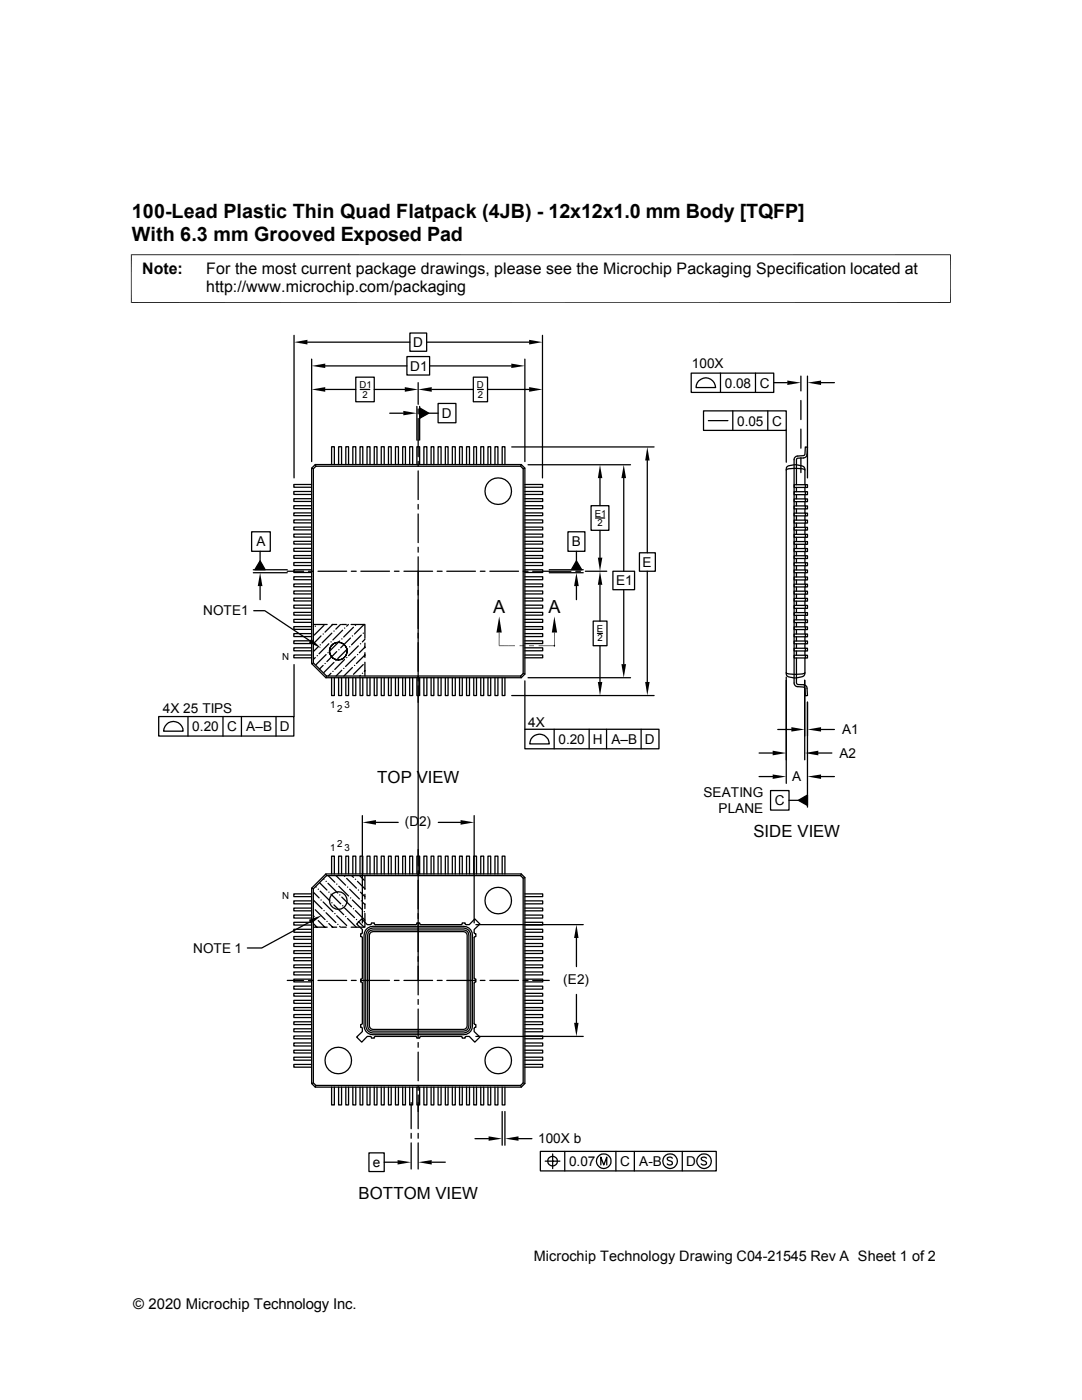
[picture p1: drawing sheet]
<svg xmlns="http://www.w3.org/2000/svg" width="216mm" height="279mm" viewBox="0 0 216 279" stroke-linecap="round" stroke-linejoin="round" font-family="sans-serif">
<g fill="none" stroke="#000" stroke-width=".25">
<path d="M58.7 66.9v28.5M61.3 68.3h20.5M62.2 71.7v20.4M64.9 77.7h6.1M64.9 73h16.3M71 75.3h3.7v4.9h-3.7zM71.9 77.7h1.9M74.7 77.7h6.1M81.2 71.2h4.5v3.6h-4.5zM81.8 66.5h3.3v3.6h-3.3zM83.4 76.4v4.3M85.1 68.3h20.5"/>
<path d="M85.7 73h16.3M86.1 77.7h8.3M94.4 75.3h2.9v4.9h-2.9zM95.3 77.7h1.1M97.3 77.7h8.3M104.7 71.7v20.4M108.2 66.9v28.5M137.9 74.5h16.5v3.8h-16.5zM139.4 76a1.96 1.96 0 0 1 2.2-.4 1.96 1.96 0 0 1 1.2 1.7h-3.9v-.4zM143.8 74.5v3.8M150.7 74.5v3.8M154.4 76.4h2.7"/>
<path d="M159.8 75.1v2.9M159.8 79.9v3.8M161.1 75.1v20.3M163.8 76.4h2.7M62.2 96.7h-3.6v.5h3.6M62.2 98.1h-3.6v.6h3.6M62.2 99.5h-3.6v.6h3.6M62.2 93.4l.3 .2M62.9 92.7h41.1l.7 .7v41.1l-.7 .8h-39l-2.8-2.9v-39zM62.9 92.7l.1 .3M63 93h40.9l.5 .6v40.8l-.5 .5h-38.7l-2.7-2.6v-38.7zM66.2 92.7v-3.5h.5v3.5"/>
<path d="M67.6 92.7v-3.5h.6v3.5M69 92.7v-3.5h.6v3.5M70.4 92.7v-3.5h.6v3.5M71.8 92.7v-3.5h.6v3.5M73.2 92.7v-3.5h.6v3.5M74.7 92.7v-3.5h.5v3.5M76.1 92.7v-3.5h.6v3.5M77.5 92.7v-3.5h.6v3.5M77.8 82.5h2.7M78.9 92.7v-3.5h.6v3.5M80.3 92.7v-3.5h.6v3.5M81.7 92.7v-3.5h.6v3.5"/>
<path d="M83.2 92.7v-3.5h.5v3.5M83.2 81.1v6.7M83.4 81.6v1M83.4 83.5v7.6M83.4 92.1v.9M83.4 94v5.7M83.7 81.4l1.9 1.1-1.9 1zM83.7 81.1v6.7M84.6 92.7v-3.5h.6v3.5M85.6 82.5h1.8M86 92.7v-3.5h.6v3.5M87.4 80.5h3.6v3.9h-3.6z"/>
<path d="M87.4 92.7v-3.5h.6v3.5M88.9 92.7v-3.5h.5v3.5M90.3 92.7v-3.5h.5v3.5M91.7 92.7v-3.5h.5v3.5M93.1 92.7v-3.5h.6v3.5M94.5 92.7v-3.5h.6v3.5M95.9 92.7v-3.5h.6v3.5M97.4 92.7v-3.5h.5v3.5M98.8 92.7v-3.5h.6v3.5M100.2 92.7v-3.5h.6v3.5M102.1 89.2h28.4M104 92.7l-.1 .3"/>
<path d="M104.7 99.5h3.6v.6h-3.6M104.7 98.1h3.6v.6h-3.6M104.7 96.7h3.6v.5h-3.6M104.7 93.4l-.3 .2M105.4 92.8h20.4M119.7 95.4v5.5M124.5 95.4v18.6M129.2 91.9v18.4M140.4 82h16.5v3.9h-16.5zM141.4 83.9h3.8M146.2 82v3.9M153.2 82v3.9"/>
<path d="M156.9 93.8l.5-.2 1.1-.1 1.6 .1 .5 .2M156.9 85.9v6.3M158.5 99.6h2.6v.5h-2.6zM158.5 98.1h2.6v.6h-2.6zM158.5 96.7h2.6v.6h-2.6zM158.9 98.7v.9zM158.9 97.3v.8zM158.9 96.7v-5l.3-.3h1.2a.73 .73 0 0 0 .6-.7l.1-1.5h-.4l-.2 1.6-1.3 .2a.72 .72 0 0 0-.7 .7v44.6a.72 .72 0 0 0 .7 .7l1.3 .2 .2 1.7 .4-.1-.1-1.4a.73 .73 0 0 0-.6-.7l-1.2-.1-.3-.3v-5M159.8 85.6v3.9M159.8 91.4v2.9M160.6 96.7l-.1-3.4a3.1 3.1 0 0 0-3.6 0v41.4a3.1 3.1 0 0 0 3.6 0l.1-3.4M160.6 97.3v.8"/>
<path d="M160.6 98.7v.9M160.7 96.7v.6M160.7 98.1v.6M160.7 99.6v.5M50.2 106.1h3.7v3.9h-3.7zM50.5 114.3h6.8M50.5 113.7h6.8M51.9 111.9l1 1.8h-2.1zM51.9 110v1.9M51.9 117v2.7M57.3 114h3.3M61.6 114h.9"/>
<path d="M62.2 100.9h-3.6v.6h3.6M62.2 102.4h-3.6v.5h3.6M62.2 103.8h-3.6v.6h3.6M62.2 105.2h-3.6v.5h3.6M62.2 106.6h-3.6v.6h3.6M62.2 108h-3.6v.6h3.6M62.2 109.4h-3.6v.6h3.6M62.2 110.9h-3.6v.5h3.6M62.2 112.3h-3.6v.6h3.6M62.2 113.7h-3.6v.6h3.6M62.2 115.1h-3.6v.6h3.6M62.2 116.5h-3.6v.6h3.6"/>
<path d="M62.2 117.9h-3.6v.6h3.6M62.2 119.4h-3.6v.5h3.6M63.5 114h5.7M70.1 114h1M72 114h5.7M78.7 114h.9M80.6 114h5.7M83.4 100.7v.9M83.4 102.6v5.7M83.4 109.2v1M83.4 111.1v87.4M87.2 114h1"/>
<path d="M89.2 114h5.7M95.8 114h1M97.7 114h5.8M104.4 114h1M104.7 119.4h3.6v.5h-3.6M104.7 117.9h3.6v.6h-3.6M104.7 116.5h3.6v.6h-3.6M104.7 115.1h3.6v.6h-3.6M104.7 113.7h3.6v.6h-3.6M104.7 112.3h3.6v.6h-3.6M104.7 110.9h3.6v.5h-3.6M104.7 109.4h3.6v.6h-3.6"/>
<path d="M104.7 108h3.6v.6h-3.6M104.7 106.6h3.6v.6h-3.6M104.7 105.2h3.6v.5h-3.6M104.7 103.8h3.6v.6h-3.6M104.7 102.4h3.6v.5h-3.6M104.7 100.9h3.6v.6h-3.6M106.3 114h7.6M109.6 114.3h6.8M109.6 113.7h6.8M113.3 106.1h3.4v3.9h-3.4zM114.9 114h.9M115 111.9l1.1 1.8h-2.1z"/>
<path d="M115 110v1.9M115 117v2.7M116.8 114h4.3M117.9 100.9h3.6v4.9h-3.6zM118.8 103.4h1.8M119.7 105.8v5.5M119.7 116.7v7.3M122.3 114h4.3v3.7h-4.3zM124.5 117.7v14.8M127.6 110.3h3.2v3.7h-3.2zM129.2 114v22.1M158.5 119.4h2.6v.6h-2.6z"/>
<path d="M158.5 118h2.6v.6h-2.6zM158.5 116.6h2.6v.5h-2.6zM158.5 115.1h2.6v.6h-2.6zM158.5 113.7h2.6v.6h-2.6zM158.5 112.3h2.6v.6h-2.6zM158.5 110.9h2.6v.6h-2.6zM158.5 109.5h2.6v.6h-2.6zM158.5 108.1h2.6v.5h-2.6zM158.5 106.6h2.6v.6h-2.6zM158.5 105.2h2.6v.6h-2.6zM158.5 103.8h2.6v.6h-2.6zM158.5 102.4h2.6v.6h-2.6z"/>
<path d="M158.5 101h2.6v.6h-2.6zM158.9 120v.8zM158.9 118.6v.8zM158.9 117.1v.9zM158.9 115.7v.9zM158.9 114.3v.8zM158.9 112.9v.8zM158.9 111.5v.8zM158.9 110.1v.8zM158.9 108.6v.9zM158.9 107.2v.9zM158.9 105.8v.8z"/>
<path d="M158.9 104.4v.8zM158.9 103v.8zM158.9 101.6v.8zM158.9 100.1v.9zM160.6 100.1v.9M160.6 101.6v.8M160.6 103v.8M160.6 104.4v.8M160.6 105.8v.8M160.6 107.2v.9M160.6 108.6v.9M160.6 110.1v.8"/>
<path d="M160.6 111.5v.8M160.6 112.9v.8M160.6 114.3v.8M160.6 115.7v.9M160.6 117.1v.9M160.6 118.6v.8M160.6 120v.8M160.7 101v.6M160.7 102.4v.6M160.7 103.8v.6M160.7 105.2v.6M160.7 106.6v.6"/>
<path d="M160.7 108.1v.5M160.7 109.5v.6M160.7 110.9v.6M160.7 112.3v.6M160.7 113.7v.6M160.7 115.1v.6M160.7 116.6v.5M160.7 118v.6M160.7 119.4v.6M50.6 121.9h2.2l9 6M58.7 132.6v10.4M62.2 120.8h-3.6v.6h3.6"/>
<path d="M62.2 122.2h-3.6v.6h3.6M62.2 123.6h-3.6v.6h3.6M62.2 125.1h-3.6v.5h3.6M62.2 126.4h-3.6v.6h3.6M62.2 127.9h-3.6v.5h3.6M62.2 129.3h-3.6v.6h3.6M62.2 130.7h-3.6v.6h3.6M62.5 132.3l-.2 .2M62.5 124.6h2.8M62.9 125h.1M62.9 131.2l-.4 .4M63.3 130.9h.1"/>
<path d="M63.5 129.1l-1 .9M63.9 128.7h.1M64.1 126.9l-1.6 1.6M64.5 126.5h.1M64.5 132.8l-.7 .7M64.6 124.8l-1.9 1.9M64.9 132.4h.1M65.1 130.6l-2 2M65.2 134.9l-.2 .4M65.4 130.3h.1M65.6 128.5l-1.9 2M66 128.1h.1"/>
<path d="M66 134.4l-.5 .5M66.2 135.3v3.5h.5v-3.5M66.2 126.4l-1.9 1.9M66.3 124.6h.9M66.4 124.6l-1.5 1.6M66.4 134h.1M66.6 125.9h.1M66.6 132.2l-2 2M67 131.8h.1M67.2 130l-2 2M67.6 135.3v3.5h.6v-3.5M67.6 129.7h.1"/>
<path d="M67.8 127.9l-2 2M67.9 124.6l-.9 1M68.2 124.6h.9M68.2 127.5h.1M68.2 133.8l-1.1 1.1M68.4 125.8l-2 1.9M68.6 133.4h.1M68.7 125.3h.1M68.7 131.6l-1.9 2M69 135.3v3.5h.6v-3.5M69.2 131.2h.1M69.3 129.5l-1.9 1.9"/>
<path d="M69.5 124.6l-.3 .4M69.8 129.1h.1M69.9 127.3l-1.9 2M70.1 124.6h2.7v2.8M70.3 126.9h.1M70.3 133.2l-1.7 1.7M70.4 135.3v3.5h.6v-3.5M70.5 125.2l-1.9 1.9M70.7 132.8h.1M70.9 124.8h.1M70.9 131.1l-1.9 1.9M71.3 130.6h.1"/>
<path d="M71.5 128.9l-1.9 2M71.8 135.3v3.5h.6v-3.5M71.9 128.5h.1M71.9 134.8l-.1 .1M72.1 126.7l-2 2M72.3 134.4h.1M72.5 126.4h.1M72.5 132.6l-2 2M72.6 124.6l-1.9 1.9M72.8 127.6l-.5 .5M72.8 129.2l-1.1 1.1M72.8 130.7l-1.7 1.7"/>
<path d="M72.8 133.9l-.1 .1M72.8 128.4v.9M72.8 130.3v.9M72.8 132.2v2.7M73.2 135.3v3.5h.6v-3.5M74.7 135.3v3.5h.5v-3.5M76.1 135.3v3.5h.6v-3.5M77.5 135.3v3.5h.6v-3.5M78.9 135.3v3.5h.6v-3.5M80.3 135.3v3.5h.6v-3.5M81.7 135.3v3.5h.6v-3.5M83.2 135.3v3.5h.5v-3.5"/>
<path d="M84.6 135.3v3.5h.6v-3.5M86 135.3v3.5h.6v-3.5M87.4 135.3v3.5h.6v-3.5M88.9 135.3v3.5h.5v-3.5M90.3 135.3v3.5h.5v-3.5M91.7 135.3v3.5h.5v-3.5M93.1 135.3v3.5h.6v-3.5M94.5 135.3v3.5h.6v-3.5M95.9 135.3v3.5h.6v-3.5M97.4 135.3v3.5h.5v-3.5M98.8 135.3v3.5h.6v-3.5M100.2 135.3v3.5h.6v-3.5"/>
<path d="M102.1 138.8h28.4M103.9 134.9l.1 .4M104.4 134.4l.3 .1M104.7 130.7h3.6v.6h-3.6M104.7 129.3h3.6v.6h-3.6M104.7 127.9h3.6v.5h-3.6M104.7 126.4h3.6v.6h-3.6M104.7 125.1h3.6v.5h-3.6M104.7 123.6h3.6v.6h-3.6M104.7 122.2h3.6v.6h-3.6M104.7 120.8h3.6v.6h-3.6M104.7 135.9v9.6"/>
<path d="M105.4 135.3h20.4M110.6 128.9h.1M118.4 124h2.7v4.9h-2.7zM119.2 126.4h1M119.7 128.9v7.2M156.9 134.2l.5 .3 1.1 .1 1.6-.1 .5-.3M156.9 135.1v21.2M158.5 130.8h2.6v.5h-2.6zM158.5 129.4h2.6v.5h-2.6zM158.5 127.9h2.6v.6h-2.6zM158.5 126.5h2.6v.6h-2.6zM158.5 125.1h2.6v.5h-2.6z"/>
<path d="M158.5 123.7h2.6v.5h-2.6zM158.5 122.3h2.6v.5h-2.6zM158.5 120.8h2.6v.6h-2.6zM158.9 129.9v.9zM158.9 128.5v.9zM158.9 127.1v.8zM158.9 125.6v.9zM158.9 124.2v.9zM158.9 122.8v.9zM158.9 121.4v.9zM160.6 135.8v15.8M160.6 121.4v.9"/>
<path d="M160.6 122.8v.9M160.6 124.2v.9M160.6 125.6v.9M160.6 127.1v.8M160.6 128.5v.9M160.6 129.9v.9M160.7 120.8v.6M160.7 122.3v.5M160.7 123.7v.5M160.7 125.1v.5M160.7 126.5v.6M160.7 127.9v.6"/>
<path d="M160.7 129.4v.5M160.7 130.8v.5M31.7 143h26.9v3.9h-26.9zM33.2 144.6a1.93 1.93 0 0 1 2.1-.5 1.93 1.93 0 0 1 1.2 1.8h-3.9l.1-.5zM37.5 143v3.9M44.5 143v3.9M48.2 143v3.9M55.1 143v3.9M104.7 145.5h26.8v3.9h-26.8zM106.3 147.1a1.96 1.96 0 0 1 2.1-.4 1.96 1.96 0 0 1 1.2 1.8h-3.9l.3-1zM110.6 145.5v3.9M117.6 145.5v3.9"/>
<path d="M121 145.5v3.9M127.9 145.5v3.9M151.5 150.3h2.7M151.5 155h2.7M153.8 157.8h3.6v3.9h-3.6zM155.2 145.6h2.7M157.4 159.7h1.9M159.3 159.7l1.8-1v2zM161.1 140.1v21M163.3 150.3h2.7M163.8 145.6h2.7M163.8 155h2.7"/>
<path d="M62.2 177.2l2.8-2.8h39l.7 .7v41.1l-.7 .8h-41.1l-.7-.8zM62.2 178.4h-3.6v.5h3.6M62.2 179.8h-3.6v.6h3.6M62.2 177.2l.3 .2M62.5 177.4l2.7-2.6h38.7l.5 .5v40.8l-.5 .5h-40.9l-.5-.5zM62.5 179.6l1.8 1.8M62.5 178.1l1.2 1.1M63 177h.1M63.5 177.5h.1M63.8 176.1l1.4 1.5M63.9 177.8l1.9 2M64.1 179.6h.1"/>
<path d="M64.6 175.4v.1M65 174.4l.2 .4M65.1 175.9h.1M65.4 176.3l2 1.9M65.5 174.8l1.3 1.3M65.6 178.1h.1M66 178.4l2 2M66.2 174.4v-3.5h.5v3.5M67.1 174.8l1.9 1.9M67.2 176.4h.1M67.6 174.4v-3.5h.6v3.5M67.6 176.9l2 1.9"/>
<path d="M67.8 178.6h.1M68.2 179l1.9 2M68.7 174.9h.1M69 174.4v-3.5h.6v3.5M69.2 175.3l1.9 1.9M69.3 177h.1M69.8 177.5l1.9 1.9M69.9 179.2h.1M70.2 174.8l.3 .3M70.3 179.6l2 2M70.4 174.4v-3.5h.6v3.5M70.9 175.5h.1"/>
<path d="M71.3 175.9l1.5 1.5M71.5 177.6h.1M71.8 174.8l.9 .9M71.8 174.4v-3.5h.6v3.5M71.9 178.1l.9 .8M72.1 179.8h.1M72.3 162.8v21.4M72.8 174.8v2.7M72.8 178.5v.9M73.2 174.4v-3.5h.6v3.5M74.7 174.4v-3.5h.5v3.5M75 164.1h4.5"/>
<path d="M76.1 174.4v-3.5h.6v3.5M77.5 174.4v-3.5h.6v3.5M78.9 174.4v-3.5h.6v3.5M80.3 174.4v-3.5h.6v3.5M81.7 174.4v-3.5h.6v3.5M83.2 174.4v-3.5h.5v3.5M84.6 174.4v-3.5h.6v3.5M86 174.4v-3.5h.6v3.5M87.4 174.4v-3.5h.6v3.5M87.5 164.1h4.4M88.9 174.4v-3.5h.5v3.5M90.3 174.4v-3.5h.5v3.5"/>
<path d="M91.7 174.4v-3.5h.5v3.5M93.1 174.4v-3.5h.6v3.5M94.5 174.4v-3.5h.6v3.5M94.6 162.8v21.4M95.9 174.4v-3.5h.6v3.5M97.4 174.4v-3.5h.5v3.5M98.8 174.4v-3.5h.6v3.5M100.2 174.4v-3.5h.6v3.5M104 174.4l-.1 .4M104.7 179.8h3.6v.6h-3.6M104.7 178.4h3.6v.5h-3.6M104.7 175.1l-.3 .2"/>
<path d="M57.3 195.7h3.3M61.6 195.7h.9M61.8 184l-9.6 5.2h-2.8M62.2 181.2h-3.6v.6h3.6M62.2 182.6h-3.6v.6h3.6M62.2 184.1h-3.6v.5h3.6M62.2 185.5h-3.6v.6h3.6M62.2 186.9h-3.6v.6h3.6M62.2 188.3h-3.6v.6h3.6M62.2 189.7h-3.6v.6h3.6M62.2 191.1h-3.6v.6h3.6M62.2 192.6h-3.6v.5h3.6"/>
<path d="M62.2 194h-3.6v.6h3.6M62.2 195.4h-3.6v.6h3.6M62.2 196.8h-3.6v.6h3.6M62.2 198.2h-3.6v.6h3.6M62.2 199.6h-3.6v.6h3.6M62.5 184.3l.7 .7M62.5 182.8l.2 .1M62.5 185h2.8M62.9 181.6l2 1.9M63.1 183.3h.1M63.5 195.7h5.7M63.5 183.7l1.3 1.3"/>
<path d="M64.5 180l1.9 1.9M64.6 181.7h.1M65.1 182.2l1.9 1.9M65.2 183.9h.1M65.6 184.3l.8 .7M66.2 180.2h.1M66.3 185h.9M66.6 180.6l2 1.9M66.8 182.3h.1M67.2 182.8l2 1.9M67.4 184.5h.1M67.8 184.9l.1 .1"/>
<path d="M68.2 185h.9M68.4 180.8h.1M68.7 181.2l2 1.9M69 182.9h.1M69.3 183.3l1.8 1.7M70.1 195.7h1M70.5 181.4h.1M70.9 181.7l1.9 1.9M71.1 183.5h.1M71.2 184.4l1-1 1.1 1.1h.6l.2-.3h.6l.2 .3h8.1l.2-.3h.5l.2 .3h8.1l.2-.3h.6l.2 .3h.6l1.1-1.1 1.1 1-1.2 1.1v.6l.4 .3v.5l-.4 .2v8.1l.4 .2v.6l-.4 .2v8.1l.4 .2v.5l-.4 .2v.7l1.2 1.1-1.1 1-1.1-1.2h-.6l-.2 .4h-.6l-.2-.4h-8.1l-.2 .4h-.5l-.2-.4h-8.1l-.2 .4h-.6l-.2-.4h-.6l-1.1 1.2-1-1 1.1-1.1v-.7l-.3-.2v-.5l.3-.2v-8.1l-.3-.2v-.6l.3-.2v-8.1l-.3-.2v-.5l.3-.3v-.6zM71.5 183.9l1.1 1.1M72 195.7h5.7"/>
<path d="M72.5 180.2l.3 .3M72.7 181.9h.1M72.8 182.3v2.7h-2.7M72.8 180.4v.9M73 185.6l.9-.6 .5-.1h18.1a1.76 1.76 0 0 1 1.8 1.7v18.1a1.76 1.76 0 0 1-1.8 1.8h-18.1a1.76 1.76 0 0 1-1.8-1.8v-18.1zM73.3 185.8l.3-.3 .8-.3h18.1a1.48 1.48 0 0 1 1.4 1.4v18.1a1.48 1.48 0 0 1-1.4 1.5h-18.1a1.48 1.48 0 0 1-1.4-1.5v-18.1zM73.7 185.9l.7-.3h18.1a1.02 1.02 0 0 1 1.1 1v18.1a1.02 1.02 0 0 1-1.1 1.1h-18.1a1.02 1.02 0 0 1-1-1.1v-18.1zM73.8 186.3l.3-.3 .3-.1 18.4 .1 .3 .3 .1 .3-.1 18.5-.3 .3h-.3h-18.4l-.3-.3-.1-.4zM78.7 195.7h.9M80.6 195.7h5.7M83.4 199.5v.9M87.2 195.7h1"/>
<path d="M89.2 195.7h5.7M95 184.5h21.4M95.8 195.7h1M97.7 195.7h5.8M104.4 195.7h1M104.7 199.6h3.6v.6h-3.6M104.7 198.2h3.6v.6h-3.6M104.7 196.8h3.6v.6h-3.6M104.7 195.4h3.6v.6h-3.6M104.7 194h3.6v.6h-3.6M104.7 192.6h3.6v.5h-3.6M104.7 191.1h3.6v.6h-3.6"/>
<path d="M104.7 189.7h3.6v.6h-3.6M104.7 188.3h3.6v.6h-3.6M104.7 186.9h3.6v.6h-3.6M104.7 185.5h3.6v.6h-3.6M104.7 184.1h3.6v.5h-3.6M104.7 182.6h3.6v.6h-3.6M104.7 181.2h3.6v.6h-3.6M106.3 195.7h3.3M115 187.2v5.7M115 198.5v5.6M62.2 201.1h-3.6v.5h3.6M62.2 202.5h-3.6v.6h3.6"/>
<path d="M62.2 203.9h-3.6v.6h3.6M62.2 205.3h-3.6v.6h3.6M62.2 206.8h-3.6v.5h3.6M62.2 208.2h-3.6v.5h3.6M62.2 209.6h-3.6v.5h3.6M62.2 211h-3.6v.6h3.6M62.2 212.4h-3.6v.6h3.6M62.5 216.1l-.3 .1M63 216.6l-.1 .4M66.2 217v3.5h.5v-3.5M67.6 217v3.5h.6v-3.5M69 217v3.5h.6v-3.5"/>
<path d="M70.4 217v3.5h.6v-3.5M71.8 217v3.5h.6v-3.5M73.2 217v3.5h.6v-3.5M74.7 217v3.5h.5v-3.5M76.1 217v3.5h.6v-3.5M77.5 217v3.5h.6v-3.5M78.9 217v3.5h.6v-3.5M80.3 217v3.5h.6v-3.5M81.7 217v3.5h.6v-3.5M83.2 217v3.5h.5v-3.5M83.4 201.4v5.7M83.4 208.1v.9"/>
<path d="M83.4 210v5.7M83.4 216.6v1M83.4 218.5v6.8M84.6 217v3.5h.6v-3.5M86 217v3.5h.6v-3.5M87.4 217v3.5h.6v-3.5M88.9 217v3.5h.5v-3.5M90.3 217v3.5h.5v-3.5M91.7 217v3.5h.5v-3.5M93.1 217v3.5h.6v-3.5M94.5 217v3.5h.6v-3.5M95 206.8h21.4"/>
<path d="M95.9 217v3.5h.6v-3.5M97.4 217v3.5h.5v-3.5M98.8 217v3.5h.6v-3.5M100.2 217v3.5h.6v-3.5M103.9 216.6l.1 .4M104.4 216.1l.3 .1M104.7 212.4h3.6v.6h-3.6M104.7 211h3.6v.6h-3.6M104.7 209.6h3.6v.5h-3.6M104.7 208.2h3.6v.5h-3.6M104.7 206.8h3.6v.5h-3.6M104.7 205.3h3.6v.6h-3.6"/>
<path d="M104.7 203.9h3.6v.6h-3.6M104.7 202.5h3.6v.6h-3.6M104.7 201.1h3.6v.5h-3.6M73.6 230.1h3.1v3.7h-3.1zM76.7 231.9h2.6M82 220v5.3M82 226.2v1M82 228.1v5.2M83.4 226.2v1M83.4 228.1v5.2M86.1 231.9h2.8M94.8 227.2h2.7"/>
<path d="M100.2 221.8v6.8M100.8 221.8v6.8M103.5 227.2h2.6M107.8 229.8h35.1v3.9h-35.1zM108.8 231.7h2.9M110.3 230.3v2.9M112.7 229.8v3.9M119.9 232.5v-1.6l.6 1.6 .6-1.6v1.6M122.9 229.8v3.9M126.6 229.8v3.9M134.2 231.1a.58 .58 0 0 0-.6-.2 .58 .58 0 0 0-.5 .4l.2 .2 .7 .3 .2 .5a.67 .67 0 0 1-1.1 0M136.1 229.8v3.9"/>
<path d="M141 231.1a.6 .6 0 0 0-1.1 .2l.3 .3 .6 .2 .2 .5a.73 .73 0 0 1-1.1 0"/>
<circle cx="99.4" cy="98" r="2.66"/>
<circle cx="67.5" cy="129.9" r="1.76"/>
<circle cx="67.5" cy="179.7" r="1.76"/>
<circle cx="99.4" cy="179.7" r="2.66"/>
<circle cx="67.5" cy="211.6" r="2.66"/>
<circle cx="99.4" cy="211.6" r="2.66"/>
<circle cx="110.2" cy="231.7" r=".96"/>
<circle cx="120.5" cy="231.7" r="1.46"/>
<circle cx="133.7" cy="231.7" r="1.47"/>
<circle cx="140.5" cy="231.7" r="1.46"/>
</g>
<g fill="#000">
<path d="M58.7 68.3l2.6-.5v.9zM62.2 77.7l2.7-.4v.9zM62.2 73l2.7-.4v.8zM80.8 77.3l2.6 .4-2.6 .5zM83.4 77.7l2.7-.4v.9zM102 72.6l2.7 .4-2.7 .4zM105.6 77.3l2.6 .4-2.6 .5zM105.6 67.8l2.6 .5-2.6 .4zM157.1 75.9l2.7 .5-2.7 .4zM161.1 76.4l2.7-.5v.9zM80.5 82l2.7 .5-2.7 .4zM83.7 81.4l1.9 1.1-1.9 1z"/>
<path d="M119.7 92.8l.5 2.6h-.9zM124.5 92.8l.4 2.6h-.9zM129.2 89.2l.4 2.7h-.9zM51.9 114.3l.5 2.7h-1zM51.9 111.9l1 1.8h-2.1zM115 114.3l.5 2.7h-.9zM115 111.9l1.1 1.8h-2.1zM119.3 111.3h.9l-.5 2.7zM119.7 114l.5 2.7h-.9zM62.1 127.5l2 1.9-2.5-1.2zM99.6 123l.5 3.2h-1zM103.7 128.8h.9l-.9 .1z"/>
<path d="M103.7 128.9l.9-.1v.1zM105.6 128.8h1l-1 .1zM105.6 128.9l1-.1v.1zM110.6 123l.6 3.2h-1.1zM119.3 136.1h.9l-.5 2.7zM124 132.5h.9l-.4 2.8zM128.7 136.1h.9l-.4 2.7zM154.2 149.8l2.7 .5-2.7 .4zM154.2 154.6l2.7 .4-2.7 .4zM157.9 145.1l2.7 .5-2.7 .4zM159.3 159.7l1.8-1v2zM160.6 150.3l2.7-.5v.9z"/>
<path d="M161.1 145.6l2.7-.5v.9zM161.1 155l2.7-.4v.8zM72.3 164.1l2.7-.4v.9zM91.9 163.7l2.7 .4-2.7 .5zM61.6 183.6l2.6-.9-2.1 1.7zM115 184.5l.4 2.7h-.8zM114.6 204.1h.8l-.4 2.7zM79.3 231.5l2.7 .4-2.7 .5zM83.4 231.9l2.7-.4v.9zM97.5 226.8l2.7 .4-2.7 .5zM100.8 227.2l2.7-.4v.9z"/>
</g>
<path d="M26.1 50.8h163.6M26.2 50.8v9.7M189.7 50.8v9.7M26.1 60.4h163.6M99.6 126.2v2.7M99.6 128.9h3.1M107.5 128.9h3.1M110.6 128.8v.1M110.6 126.2v2.7" fill="none" stroke="#000" stroke-width=".2"/>
<g font-size="3.9">
<text x="26.3" y="43.5">100-Lead Plastic Thin Quad Flatpack (4JB) - 12x12x1.0 mm Body [TQFP]</text>
<text x="26.3" y="48">With 6.3 mm Grooved Exposed Pad</text>
</g>
<g font-size="3.6">
<text x="98.4" y="122.3">A</text>
<text x="109.4" y="122.3">A</text>
</g>
<g font-size="3.3">
<text x="75.3" y="156.2">TOP VIEW</text>
<text x="150.3" y="167">SIDE VIEW</text>
<text x="71.5" y="239.2">BOTTOM VIEW</text>
</g>
<g font-size="3.2">
<text x="28.4" y="54.6">Note:</text>
<text x="41.1" y="54.6">For the most current package drawings, please see the Microchip Packaging Specification located at</text>
<text x="41.1" y="58.3">http://www.microchip.com/packaging</text>
</g>
<text font-size="3" x="26.6" y="261.3">© 2020 Microchip Technology Inc.</text>
<text font-size="2.9" x="106.5" y="251.6">Microchip Technology Drawing C04-21545 Rev A Sheet 1 of 2</text>
<g font-size="2.7">
<text x="82.5" y="69.3">D</text>
<text x="81.9" y="74">D1</text>
<text x="138" y="73.5">100X</text>
<text x="144.6" y="77.3">0.08</text>
<text x="151.6" y="77.3">C</text>
<text x="88.2" y="83.4">D</text>
<text x="147.1" y="84.9">0.05</text>
<text x="154.1" y="84.9">C</text>
<text x="51.2" y="109.1">A</text>
<text x="114.1" y="109.1">B</text>
<text x="128.2" y="113.2">E</text>
<text x="122.9" y="116.8">E1</text>
<text x="40.6" y="122.8">NOTE1</text>
<text x="32.5" y="142.3">4X 25 TIPS</text>
<text x="38.4" y="145.9">0.20</text>
<text x="45.3" y="145.9">C</text>
<text x="49.1" y="145.9">A–B</text>
<text x="55.8" y="145.9">D</text>
<text x="105.4" y="145.1">4X</text>
<text x="111.4" y="148.5">0.20</text>
<text x="118.3" y="148.5">H</text>
<text x="122" y="148.5">A–B</text>
<text x="128.7" y="148.5">D</text>
<text x="168" y="146.5">A1</text>
<text x="158.1" y="156">A</text>
<text x="167.5" y="151.3">A2</text>
<text x="140.4" y="159.1">SEATING</text>
<text x="154.6" y="160.7">C</text>
<text x="80.8" y="164.8">(D2)</text>
<text x="143.4" y="162.3">PLANE</text>
<text x="38.5" y="190.1">NOTE 1</text>
<text x="112.4" y="196.4">(E2)</text>
<text x="74.4" y="232.9">e</text>
<text x="107.4" y="228.2">100X b</text>
<text x="113.5" y="232.7">0.07</text>
<text x="123.7" y="232.7">C</text>
<text x="127.5" y="232.7">A-B</text>
<text x="136.9" y="232.7">D</text>
</g>
<g font-size="1.9">
<text x="71.7" y="77.5">D1</text>
<text x="95.2" y="77.5">D</text>
<text x="72.3" y="79.3">2</text>
<text x="95.4" y="79.3">2</text>
<text x="118.7" y="103.1">E1</text>
<text x="119.2" y="104.9">2</text>
<text x="56.3" y="131.7">N</text>
<text x="119.1" y="126.2">E</text>
<text x="119.2" y="128">2</text>
<text x="65.9" y="141.2">1</text>
<text x="67.3" y="142.2">2</text>
<text x="68.7" y="141.2">3</text>
<text x="65.9" y="169.8">1</text>
<text x="67.3" y="169">2</text>
<text x="68.7" y="169.8">3</text>
<text x="56.3" y="179.4">N</text>
</g>
</svg>
